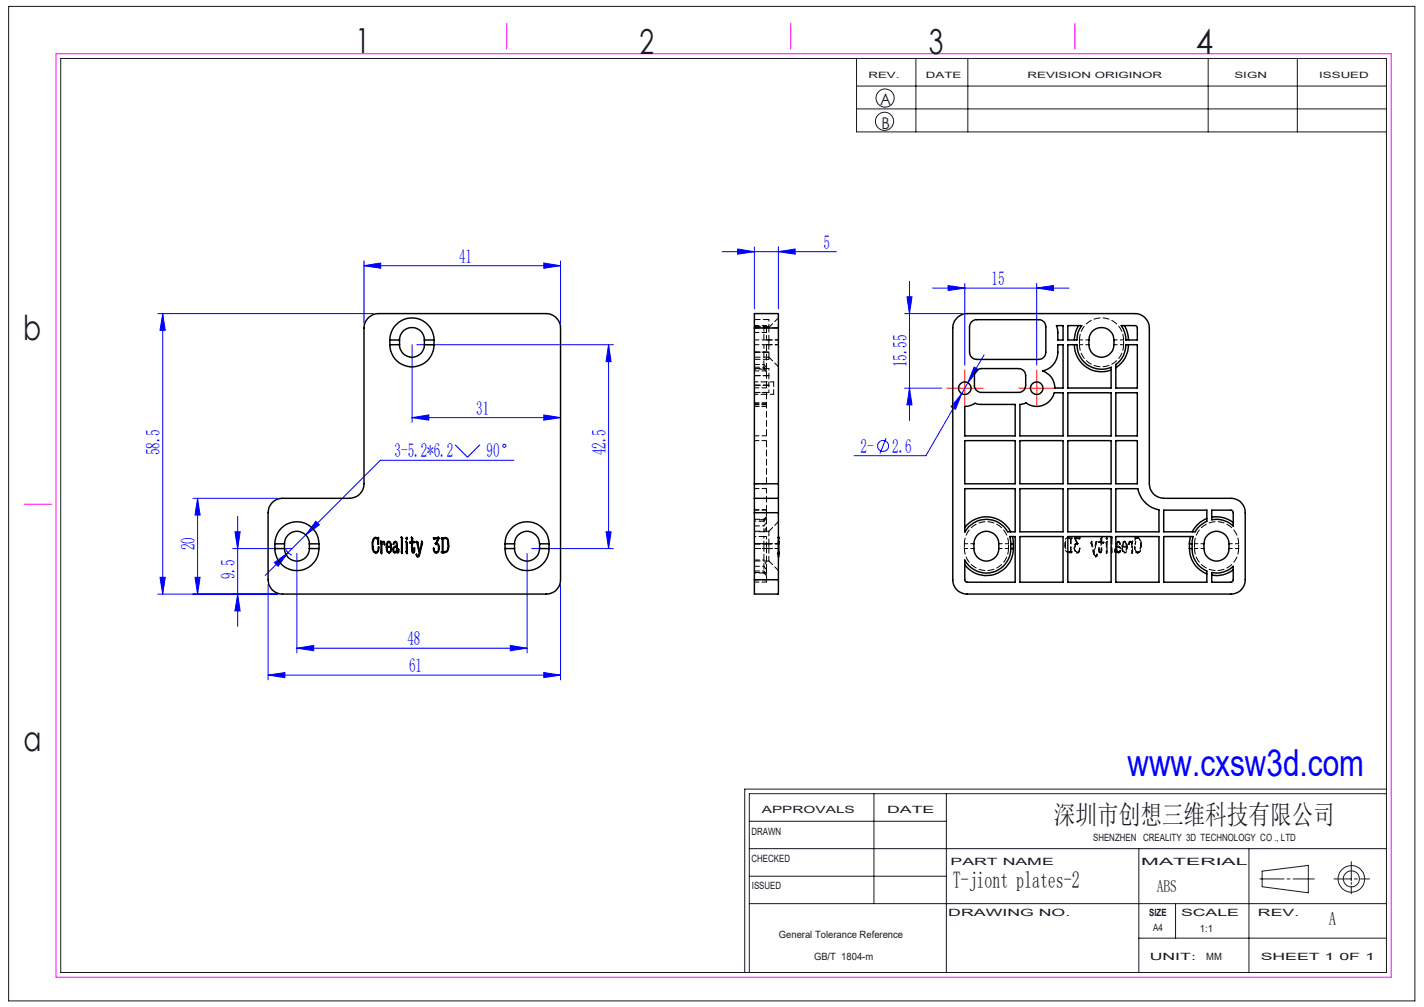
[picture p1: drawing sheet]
<svg xmlns="http://www.w3.org/2000/svg" width="297mm" height="210mm" viewBox="0 0 297 210" stroke-linecap="round" stroke-linejoin="round" font-family="sans-serif">
<g fill="none" stroke="#191924" stroke-width=".21">
<path d="M1.8 1.3h293.3v207.4h-293.3zM12.7 12.2h276.5v190.6h-276.5zM178.6 12.2v15.3h110.6M178.6 17.9h110.6M191 12.2v15.3M201.9 12.2v15.3M252 12.2v15.3M270.6 12.2v15.3M178.6 22.7h110.6M156.3 177h132.9M156.3 171.3h41.1M182.3 165.5v22.9"/>
<path d="M197.4 165.5v37.3M237.5 177v25.8M260.5 177v25.8M281.8 179.7v4M289.2 165.5h-132.9v37.3M289.2 164.6h-133.9v38.2M156.3 188.4h132.9M156.3 182.7h41.1M237.5 195.6h51.7M245.2 188.4v7.2M262.8 183.3h5M263.2 181.7l9.7-1.2v5.7l-9.7-1.3z"/>
<path d="M268.4 183.3h.7M269.7 183.3h4.4M278.2 183.3h3.6M281.8 184v.4M281.8 184.8v1.6M282.5 183.3h.6M283.7 183.3h1.9"/>
<circle cx="184.5" cy="25.3" r="1.9"/>
<circle cx="184.6" cy="20.4" r="1.89"/>
<circle cx="281.9" cy="183.3" r="1.68"/>
<circle cx="281.9" cy="183.3" r="2.77"/>
</g>
<path d="M11.7 11.2h278.5v192.6h-278.5zM105.7 4.9v5.3M164.9 4.9v5.3M224.2 4.9v5.3M5 105.2h5.8" fill="none" stroke="#f0f" stroke-width=".21"/>
<g fill="none" stroke="#00f" stroke-width=".21">
<path d="M75.9 55.4l3.5-.6v1.1zM75.9 54.4v13M75.9 55.4h41M113.4 54.8l3.5 .6-3.5 .5zM116.9 54.4v13M150.6 52.5h23.8M153.8 51.9l3.5 .6-3.5 .5zM157.3 51.5v12.9M162.3 52.5l3.5-.6v1.1zM162.3 51.5v12.9M189.7 58.7v29M197.7 59.5l3.5 .6-3.5 .5z"/>
<path d="M201.2 59.1v17.1M216.2 59.1v17.1M32.9 65.4h45M33.9 65.4v58.5M33.9 65.4l.6 3.5h-1.1zM85.9 71.9v16.2M86.9 71.9h41M126.9 71.9l.6 3.5h-1.1zM126.9 71.9v42.5M188.7 65.4h12M189.2 61.9h1l-.5 3.5zM194.5 60.1h28.5"/>
<path d="M201.9 79.8l-1.3 2.3M203.2 76.5l.9 .6-2.2 2.7zM205.2 74l-3.3 5.8M216.2 60.1l3.5-.6v1.1zM85.9 87.1l3.5-.6v1.1zM85.9 87.1h31M94.9 92.7l2.6 2.6 2.6-2.6M107.2 96h-27.9l-24 24M113.4 86.5l3.5 .6-3.5 .5zM184.8 91.4l-1.3 3.2M188.7 81h7.7M189.7 81l.5 3.4h-1z"/>
<path d="M200.6 82.1l-1.3 3.3-.9-.6zM200.6 82.1l-7.5 12.9h-15M40.2 103.9h17.7M41.2 103.9v20M41.2 103.9l.5 3.5h-1zM48.5 114.4h12.4M49 110.9h1.1l-.5 3.5zM49.6 107.7v22.9M57.2 117.3l2.9-2.1-2.1 2.9zM59.5 114.3a2.4 2.4 0 0 0 1.4 1.5M61.9 115.4v20.8M65.9 108.7l.7 .8-2.9 2.1z"/>
<path d="M109.9 115.4v20.8M110.9 114.4h17M126.4 110.9h1.1l-.6 3.5zM32.9 123.9h25M33.4 120.4h1.1l-.6 3.5zM40.7 120.4h1l-.5 3.5zM49.6 123.9l.5 3.5h-1.1zM55.9 121.9v19.9M61.9 135.2l3.5-.6v1.1zM61.9 135.2h48M106.4 134.6l3.5 .6-3.5 .5zM116.9 121.9v19.9"/>
<path d="M55.9 140.8l3.5-.5v1zM55.9 140.8h61M113.4 140.3l3.5 .5-3.5 .5z"/>
<circle cx="105.2" cy="93" r=".33"/>
<circle cx="184.2" cy="93" r="1.15"/>
</g>
<path d="M201.2 78.4v-1.3M216.2 78.4v-1.3M198.7 80.9h-1.3M201.2 83.4v1.3M203.7 80.9h1.3M213.7 80.9h-1.3M216.2 83.4v1.3M218.7 80.9h1.3" fill="none" stroke="#f00" stroke-width=".21" stroke-dasharray="30.5 1.3 1.3 1.3"/>
<path d="M201.2 78.4v5.1M216.2 78.4v5.1M198.7 81h5M213.7 81h5" fill="none" stroke="#f00" stroke-width=".21"/>
<g fill="#00f">
<path d="M55.9 140.8l3.5-.5v1zM113.4 140.3l3.5 .5-3.5 .5zM61.9 135.2l3.5-.6v1.1zM106.4 134.6l3.5 .6-3.5 .5zM75.9 55.4l3.5-.6v1.1zM113.4 54.8l3.5 .6-3.5 .5zM85.9 87.1l3.5-.6v1.1zM113.4 86.5l3.5 .6-3.5 .5zM57.2 117.3l.8 .8 2.1-2.9zM65.9 108.7l-2.2 2.9 2.9-2.1zM197.7 59.5l3.5 .6-3.5 .5zM216.2 60.1l3.5-.6v1.1zM203.2 76.5l-1.3 3.3 2.2-2.7zM200.6 82.1l-2.2 2.7 .9 .6z"/>
<path d="M162.3 52.5l3.5-.6v1.1zM153.8 51.9l3.5 .6-3.5 .5z"/>
<path d="M40.7 120.4h1l-.5 3.5zM41.2 103.9l.5 3.5h-1zM33.4 120.4h1.1l-.6 3.5zM33.9 65.4l.6 3.5h-1.1zM189.7 81l.5 3.4h-1zM189.2 61.9h1l-.5 3.5z"/>
<path d="M49 110.9h1.1l-.5 3.5zM49.6 123.9l.5 3.5h-1.1zM126.9 71.9l.6 3.5h-1.1zM126.4 110.9h1.1l-.6 3.5z"/>
</g>
<g fill="none" stroke="#000" stroke-width=".3">
<path d="M77 66.1a2.81 2.81 0 0 1 1.9-.7h35a2.99 2.99 0 0 1 3 3v52.5a2.99 2.99 0 0 1-3 3h-55a2.98 2.98 0 0 1-3-3v-14a2.99 2.99 0 0 1 3-3h14a2.99 2.99 0 0 0 3-3v-32.5a2.89 2.89 0 0 1 1.1-2.3zM81.3 71.9a4.6 4.6 0 0 0 4.6 4.6 4.6 4.6 0 0 0 4.6-4.6M81.3 70.9a4.6 4.6 0 0 1 4.6-4.6 4.6 4.6 0 0 1 4.6 4.6M81.3 70.9v1M81.3 70.9h2M81.3 71.9h2M83.3 70.9a2.59 2.59 0 0 1 2.6-2.6 2.59 2.59 0 0 1 2.6 2.6M83.3 71.9a2.59 2.59 0 0 0 2.6 2.6 2.59 2.59 0 0 0 2.6-2.6M83.3 70.9v1M88.5 70.9v1M88.5 70.9h2M88.5 71.9h2"/>
<path d="M90.5 70.9v1M157.3 68.4v-3h5v3M157.3 68.4v32.5M157.3 68.4h5M162.3 68.4v32.5M199.8 66.1a2.99 2.99 0 0 1 1.9-.7h35a2.99 2.99 0 0 1 3 3v32.5a3 3 0 0 0 3 3h14a2.92 2.92 0 0 1 3 3v14a2.99 2.99 0 0 1-3 3h-55a2.92 2.92 0 0 1-3-3v-52.5a2.99 2.99 0 0 1 1.1-2.3zM202.7 67.1l.7-.4h13.2a1.45 1.45 0 0 1 1.5 1.4v5.3a1.51 1.51 0 0 1-1.5 1.6h-12.9a1.57 1.57 0 0 1-1.5-1.6v-5.3zM203.7 77.3l.5-.3 .5-.1h7.7a1.45 1.45 0 0 1 1.5 1.4v2.1a1.45 1.45 0 0 1-1.5 1.4h-7.7a1.45 1.45 0 0 1-1.5-1.4v-2.3zM220.3 67.9h1.4v3h-1.1v-2.1zM220.6 71.9h1.1v9h-1.7a3.8 3.8 0 0 0-2.5-3.5 4 4 0 0 0 3.1-4zM222.7 67.9h2.9a4.9 4.9 0 0 0-1 3h-1.9zM222.7 71.9h1.9a5.1 5.1 0 0 0 7.1 4.7v4.3h-9z"/>
<path d="M224.1 71.9a5.7 5.7 0 0 0 7.6 5.3M225 67.9a5.3 5.3 0 0 0-.9 3M227.8 69.1a2.62 2.62 0 0 1 2.9-.6 2.62 2.62 0 0 1 1.6 2.4 2.79 2.79 0 0 1-3.3 3.5 2.86 2.86 0 0 1-1.9-3.5 2.65 2.65 0 0 1 .7-1.8zM233.9 67.9h2.9l.4 .4v2.6h-2.4a5.2 5.2 0 0 0-.9-3zM234.5 67.9a6.2 6.2 0 0 1 .9 3M234.8 71.9h2.4v9h-4.5v-4.9a4.9 4.9 0 0 0 2.1-4.1zM235.4 71.9a5.6 5.6 0 0 1-2.7 4.8M201.2 84.8a3.9 3.9 0 0 0 2.1-.7l1.1 .2h7.3v6.6h-10.5zM201.2 91.9h10.5v9h-10.5zM212.7 84.3l1.3-.3a3.8 3.8 0 0 0 5.9-2.1h1.8v9h-9zM212.7 91.9h9v9h-9zM222.7 91.9h9v9h-9z"/>
<path d="M222.7 81.9h9v9h-9zM232.7 91.9h4.5v9h-4.5zM232.7 81.9h4.5v9h-4.5zM57.3 114.4a4.6 4.6 0 0 0 4.6 4.6 4.6 4.6 0 0 0 4.6-4.6M57.3 113.4a4.6 4.6 0 0 1 4.6-4.6 4.6 4.6 0 0 1 4.6 4.6M57.3 113.4v1M57.3 113.4h2M57.3 114.4h2M59.3 114.4a2.59 2.59 0 0 0 2.6 2.6 2.59 2.59 0 0 0 2.6-2.6M59.3 113.4a2.59 2.59 0 0 1 2.6-2.6 2.59 2.59 0 0 1 2.6 2.6M59.3 113.4v1M64.5 113.4h2"/>
<path d="M64.5 114.4h2M64.5 113.4v1M66.5 113.4v1M78 112.2l.4-.1 .4 .3 .2-.3v1.4l-.3-1.1-.1-.1h-.4a2.5 2.5 0 0 0 0 2.8 .69 .69 0 0 0 .7-.3 .69 .69 0 0 0 0-.7h.1a1.04 1.04 0 0 1-.6 1.2l-.3-.1a2.58 2.58 0 0 1-.1-3zM79.4 112.8l.2 .3 .4-.2 .2 .3v.4l-.2-.5-.3 .2-.1 2.2-.2-.5zM80.9 113.2l.2-.1 .2 .1 .2 .7h-.8zM80.9 113a.46 .46 0 0 1 .7 .4v.7h-.9l.1 .7 .2 .3h.3l.2-.2 .1-.5v.3a.51 .51 0 0 1-.4 .6l-.4-.1a2.34 2.34 0 0 1 .1-2.2zM82.2 114.3l.5-.2v.7l-.2 .3-.4-.2zM82.2 113h.4l.2 .2 .1 1.9 .2-.6v.7l-.2 .1-.1-.3-.3 .3a.7 .7 0 0 1-.5-.8 .7 .7 0 0 1 .7-.6l-.1-.8h-.3l-.3 .4zM83.7 112l.3 .3-.1 3.1-.2-.3zM84.7 112.9l.2 .3v2.3l-.2-.5zM84.8 112.1h.1l-.1 .4-.1-.2z"/>
<path d="M85.8 112.1l.3 .3-.1 .7 .4-.2 .1 .2-.5 .1v1.8l.1 .1 .3-.1 .1-.7v.7a.27 .27 0 0 1-.3 .3 .27 .27 0 0 1-.3-.2v-1.9l-.3 .1-.2-.1 .5-.1zM86.3 112.9h.1M86.9 112.9l.3 .2 .3 2 .5-2.2 .1 .3-.5 2.1a.61 .61 0 0 1-.5 .8l-.2-.1-.1-.4 .3 .3 .2-.1 .2-.4zM86.9 112.9v.1M90.4 112.2l1-.2 .2 .2-.5 1.1a1.12 1.12 0 0 1 .6 1 1.12 1.12 0 0 1-.7 1l-.4-.2-.1-.8a.54 .54 0 0 0 .1 .7 .54 .54 0 0 0 .7 0 1.26 1.26 0 0 0-.1-1.5l-.3 .1-.1-.3 .5-1-.8 .1zM90.8 113.3v.1M92 112.2h.3a.8 .8 0 0 1 1.2 .6l.1 1.1a1.14 1.14 0 0 1-1.5 1.3l-.1-.1h.3v-2.7zM92.4 112.4a.64 .64 0 0 1 .7-.1 .64 .64 0 0 1 .3 .8l.1 .8a.89 .89 0 0 1-.7 1.1l-.4 .1zM105.3 114.4a4.6 4.6 0 0 0 4.6 4.6 4.6 4.6 0 0 0 4.6-4.6M105.3 113.4a4.6 4.6 0 0 1 4.6-4.6 4.6 4.6 0 0 1 4.6 4.6M105.3 113.4v1M105.3 113.4h2"/>
<path d="M105.3 114.4h2M107.3 113.4a2.61 2.61 0 0 1 2.6-2.6 2.61 2.61 0 0 1 2.6 2.6M107.3 114.4a2.61 2.61 0 0 0 2.6 2.6 2.61 2.61 0 0 0 2.6-2.6M107.3 113.4v1M112.5 113.4h2M112.5 114.4h2M112.5 113.4v1M114.5 113.4v1M157.3 103.9v3M157.3 100.9v3M157.3 103.9h5M157.3 106.9h5"/>
<path d="M157.3 106.9v14M157.3 100.9h5M162.3 103.9v3M162.3 100.9v3M162.3 113.2h.1M162.3 115.6h.1M162.3 106.9v14M162.3 115.4h.1M162.3 112h.1M162.3 115.7h.1M162.4 113.2v2.1M162.4 115.4v.1"/>
<path d="M162.4 115.7v.4M162.4 115.1h.1M162.4 112.9h.1M162.4 113.3h.1M162.4 115.3h.1M162.4 112.2h.1M162.4 112.1v1.1M201.2 101.9h10.5v9h-1.5a5.1 5.1 0 0 0-9 0zM201.2 110a5.6 5.6 0 0 1 9.6 .9M203.8 111.6a2.6 2.6 0 0 1 2.9-.6 2.6 2.6 0 0 1 1.6 2.4 2.87 2.87 0 0 1-2.3 3.6 2.61 2.61 0 0 1-2.9-2.6 3.3 3.3 0 0 1 .7-2.8zM210.8 113.4l-.2-1.5h1.1v9.5h-10.2l-.3-.4v-4.2a5.1 5.1 0 0 0 5.8 2.5 5.1 5.1 0 0 0 3.8-4.9M210.8 113.4h.5"/>
<path d="M210.8 114.4h.5M210.8 113.4v1M211.2 111.9l.1 1.5M211.3 114.4a5.6 5.6 0 0 1-3.8 5.4 5.6 5.6 0 0 1-6.3-2M211.3 113.4v1M212.7 111.9h9v9.5h-9zM212.7 101.9h9v9h-9zM222.7 111.9h9v9.5h-9zM222.7 101.9h9v9h-9zM232.7 101.9h4.6a5.5 5.5 0 0 0 4.4 4.4v4.6h-9zM232.7 111.9h9v9.5h-9zM242.7 106.4h9v2.3a5.2 5.2 0 0 0-2.4 2.2h-6.6z"/>
<path d="M248.1 114.4a5.7 5.7 0 0 0 3.6 5.3M248.1 113.4h.5M248.1 114.4h.5M248.1 113.4v1M248.3 111.9l-.2 1.5M248.6 113.4l.2-1.5h-6.1v9.5h9v-2.3a5 5 0 0 1-3.1-4.7M248.6 113.4v1M251.7 108.1a6 6 0 0 0-3 2.8M251.8 111.6a2.6 2.6 0 0 1 2.9-.6 2.6 2.6 0 0 1 1.6 2.4 2.87 2.87 0 0 1-2.3 3.6 2.83 2.83 0 0 1-2.9-3.6 2.47 2.47 0 0 1 .7-1.8zM252.7 106.4h4.2l.3 .4v2.9a5.1 5.1 0 0 0-4.5-1.3zM252.7 119.4a5.1 5.1 0 0 0 4.5-1.3v2.9l-.3 .4h-4.2zM252.7 107.9a5.5 5.5 0 0 1 4.5 1.1"/>
<path d="M257.2 118.8a5.5 5.5 0 0 1-4.5 1.1M157.3 120.9v3h5v-3M157.3 120.9h5"/>
<circle cx="201.2" cy="81" r="1.3"/>
<circle cx="216.2" cy="81" r="1.31"/>
</g>
<g fill="none" stroke="#000" stroke-width=".21" stroke-dasharray="1.3 .6" stroke-dashoffset=".3">
<path d="M157.4 77.3h2.5M159.9 71.9h-2.5M159.9 67.9h-2.5M159.9 68.4h-2.5M159.9 70.9h-2.5M159.9 68.4v2.5M159.9 73.4h-2.5M159.9 69.3h-2.5M160.4 71.9v2.6M160.4 68.3v2.6M157.4 84h2.5M157.4 84.3h2.5"/>
<path d="M157.4 84.1h2.5M157.4 84.7h2.5M159.9 91.9h-2.5M159.9 80.9h-2.5M159.9 90.9h-2.5M159.9 81.9h-2.5M159.9 84.7h-2.5M161.4 82.2v-2.6M157.4 101.9h2.5M157.4 100.9h2.5M159.9 106.4h-2.5M159.9 106.9h-2.5"/>
<path d="M159.9 114.4v4.4M159.9 106.3h-2.5M159.9 101.9v4.4M160.4 110.8v2.6M160.4 114.4v2.6M223.3 112.4v2.6M223.4 115.1v-2.7M224.2 112.4l.3 .6M225 112.2l-.6-.1M232.5 115l.1 .3 .3-.2M232.9 114.7v-.6M236.1 113.1l-.3-.2-.3 .1"/>
<path d="M237.2 115.3l.5-.2 .2-.4 .1-1.6M159.9 121.4h-2.5M159.9 120.9h-2.5"/>
</g>
<g fill="none" stroke="#000" stroke-width=".21" stroke-dasharray="1.3 .6" stroke-dashoffset=".6">
<path d="M160.4 70.9h2M162.4 71.9h-2M225.1 71.9h2M227.1 70.9h-2M232.3 70.9h2M234.3 71.9h-2M160.4 80.3v-2M159.3 110.9v-1.2M159.9 117.8l-.6-1M160.4 113.4h2M160.4 114.4h2M162.4 113.4h-2"/>
<path d="M162.4 114.4h-2M203.1 113.4h-2M203.1 114.4h-2M210.3 114.4h-2M210.3 113.4h-2M224.6 113.3l-.3 .1-.2 .2-.1 .7M224.6 115.3a.59 .59 0 0 0 .6-.8M232.9 114.1h.4a.58 .58 0 0 1 .2 .8M234.1 114.4v.2a.52 .52 0 0 0 .4 .7M235 114.1l-.2 .9-.3 .1M236 113.6v1.2M236.2 114.6v-1.2"/>
<path d="M237.3 112.2l.2 .1 .3 .4 .1 1.2M251.1 113.4h-2M251.1 114.4h-2M258.3 114.4h-2M258.3 113.4h-2"/>
</g>
<g fill="none" stroke="#000" stroke-width=".21" stroke-dasharray="1.3 .6" stroke-dashoffset="1">
<path d="M157.4 77h1.9M159.3 76h-1.9M159.3 76.6h-1.9M157.4 108.4h1.9M157.4 108.7h1.9M157.4 110.9h1.9M157.4 111.9h1.9M157.4 113.4h1.9M157.4 119.5h1.9M159.3 118.1h-1.9M159.3 119.4h-1.9M159.3 109.7h-1.9"/>
<path d="M159.3 119.1h-1.9M159.3 113.4h-1.9M159.3 114.4h-1.9M159.3 116.8h-1.9M159.3 108.3h-1.9M159.9 109v1.9M222.9 115a.59 .59 0 0 1-.6-.6l-.1-1M228.2 115.4l.4-2"/>
</g>
<g fill="none" stroke="#000" stroke-width=".21" stroke-dasharray="1.3 .6" stroke-dashoffset=".7">
<path d="M159.3 118.1v1.4M159.3 108.3v1.4M159.3 118.1v-3.7M222.2 113.4l.1-.9 .4-.2M224 114.3l.2 .6 .4 .4M224.7 115.1l-.3-.1-.2-.3v-.7M227.7 113.6l.3 1.4M228 115l.1 .3a.63 .63 0 0 0 .4 .8M229.6 113.2v1.5M229.8 114.7v-1.5M230.8 113.6v1.4M235.1 114l-.1-.6-.4-.5"/>
<path d="M236.7 112.1v1.3M236.8 113.4l.2-1 .3-.2M237.9 113.9l-.3 1.1-.3 .1M238 113.1l-.1-.3a.74 .74 0 0 0-.6-.8"/>
</g>
<g fill="none" stroke="#000" stroke-width=".21" stroke-dasharray="1.3 .6">
<path d="M157.4 68.4h5M159.3 76.6v.4M159.3 76.6v-.6M159.9 67.9v.5M159.9 70.9h.5M160.4 74.9v-.4M160.4 68.3v-.2M160.4 70.9h-.5M160.4 71.9h-.5M159.3 113.4h.6M159.3 114.4h.6M159.9 106.4v.5"/>
<path d="M159.9 110.9h-.6M159.9 111.9h-.6M159.9 106.3v.1M159.9 113.4h-.6M159.9 114.4h-.6M162.4 115.3h.1M162.4 115.1h.1M162.4 115.4h.1M162.4 113.1h.1M162.4 116.1h.1M162.4 115.9h.1M162.4 112.2h.1"/>
<path d="M162.4 115h.1M162.4 112h.1M162.4 113.6h.1M162.4 113.9h.1M162.4 114.3h.1M162.4 113.4h.1M162.4 113.4v-.2M162.4 112.3h.1M162.4 112.1h.1M162.4 112.4h.1M162.4 114.1h.1M162.4 114.6h.1"/>
<path d="M162.4 112.9h.1M162.4 113h.1M162.4 112.8h.1M162.4 113.3h.1M162.4 114.8h.1M162.4 114h.1M162.4 114.5h.1M162.4 114.4h.1M162.4 113.5h.1M162.4 114.9h.1M162.4 114.7h.1M162.4 113.7h.1"/>
<path d="M162.4 112.6h.1M162.4 112.7h.1M162.4 115.2h.1M162.4 113.2h.1M162.4 114.2h.1M162.4 115.6h.1M162.4 115.9v-.1M162.4 113.8h.1M222.7 112.3h.5M223 115.2h.2M223 112.1h-.2M223.1 115h-.2"/>
<path d="M223.2 112.3l.1 .1M223.2 112.2l-.2-.1M223.2 115.2l.2 .1M223.3 115h-.2M223.3 112.2h-.1M223.4 115.3l.1-.1M223.4 112.2h-.1M223.4 112.4h.1M223.5 112.4l.1-.1M223.5 112.2h-.1M223.5 115.2l.1-.1M223.6 115.1h-.2"/>
<path d="M223.6 112.3v-.1M223.6 115.1h.1M223.6 112.2h-.1M224.1 112.2v.1M224.1 112.3l.1 .1M224.2 112.1l-.1 .1M224.3 112l-.1 .1M224.3 112.1v-.1M224.3 112.3h.5M224.4 112.1h-.1M224.5 113l.1 .3M224.5 112.7l-.2-.4"/>
<path d="M224.6 113.4h.1M224.7 113.4v.1M224.7 113.5h.1M224.7 113.3l-.2-.6M224.8 113.5v-.1M224.8 112.3h.1M224.8 113.3h-.1M224.8 113.4l.1-.1M224.9 113.3h-.1M224.9 112.3l.2 .1M225.1 112.4h.1M225.1 112.4l.2-.2"/>
<path d="M225.1 112.2h-.1M225.2 114.5v-.2M225.2 114.3h.1M225.3 112.2h-.2M227.5 113.2l.2 .4M227.7 112.9l-.2 .3M227.7 113v-.1M227.7 112.9h.1M227.8 113.4l-.1-.4M228.3 115.6l-.1-.2M228.5 113.1v.4M228.5 116.1h.2l.1-.4"/>
<path d="M228.6 113.4l.2-.4M228.8 113v-.1M228.8 112.9l-.3 .2M228.8 112.9h.1M228.8 115.7v-.1M228.8 115.6h.1M229.2 113v.1M229.2 113.1h.1M229.2 114.2v.3M229.3 113.1l.3 .1M229.3 114.2h-.1M229.3 114.5v-.3"/>
<path d="M229.3 112.9l-.1 .1M229.3 112.9h.1M229.4 115.1l-.1-.6M229.5 113l-.2-.1M229.6 113.2h.1M229.6 113h-.1M229.6 112.3v.6M229.6 113h.1M229.6 114.7v.3l-.2 .1M229.6 112.9v.1M229.8 112.7v-.6M229.8 113.1v-.4"/>
<path d="M229.8 113.2l.3 .1M229.8 112l-.2 .3M229.8 112.1h.1M229.9 112.1l-.1-.1M229.9 113.1h-.1M230.1 113.1h-.2M230.1 113.3l.1-.2M230.1 113.1h.1M230.2 113.1h-.1M230.7 113.1l.1 .5M230.7 112.2l.1 .2M230.8 115.2v.2"/>
<path d="M230.8 115v.2M230.8 115.4l.1-.1M230.8 112.4l.1-.1M230.9 115.3v-.2M230.9 113.5v-.5M230.9 115.1l.1-.1M230.9 112.9l-.2 .2M230.9 112.3l-.1-.3-.1 .2M230.9 113l.1-.1M231 115l-.1-.6M231 112.9h-.1M231.8 114.8v.3"/>
<path d="M231.8 115.1v.3M231.8 115.4l.1-.1M231.9 115.3h.1M231.9 115.3v-.2M231.9 112.6v-.5M231.9 112l-.2 .3M231.9 115.1v-.6M231.9 112.1l.1-.1M232 112h-.1M232.5 114.7v.3M232.5 114.5v.2M232.6 114.5h-.1"/>
<path d="M232.6 114.8v-.3M232.7 115.1l-.1-.3M232.8 114.7l-.1 .4M232.9 115.1v-.1M232.9 115l.4 .3M232.9 113.9v-.3M233 114.8l-.1-.1M233 113.9h-.1M233.3 113.1l.3 .3M233.3 115.1l-.3-.3M233.5 114.9l-.2 .2M233.6 113.4v.1"/>
<path d="M233.6 113.5h.1M234.1 114.4h.1M234.1 114.5v-.1M234.9 113.9h.1M235.4 113.4v.2M235.4 113.6h.1M235.5 113.6l.1-.4 .2-.1M235.5 113l-.1 .4M235.8 113.1l.2 .5M236 114.8l.1 .5M236.1 115.3v.1M236.1 115.4h.1"/>
<path d="M236.1 115.4l.1-.1M236.2 115.3v-.2M236.2 113.3v-.3M236.2 113.4v-.1M236.2 112.8l-.1 .3M236.2 115.1v-.5M236.2 113v-.1M236.2 112.9v-.1M236.7 113.4h.1M236.7 114.1h.1M236.8 114.3l-.1-.2M236.8 112.1h-.1"/>
<path d="M236.8 112.4v-.3M236.9 112.3l-.1 .1M237.3 112l-.4 .3M159.9 120.9v.5M162.4 120.9h-5"/>
</g>
<g fill="none" stroke="#000" stroke-width=".21" stroke-dasharray="1.3 .6" stroke-dashoffset=".4">
<path d="M159.3 76l.6 .7M159.3 76.6l.6 .6M159.3 77l.6 .5M159.3 119.4l.6 .5M159.3 119.1l.6 .6M159.3 119.5l.6 .5M159.9 118.8l-.6-.7M159.9 107.8l-.6 .6M159.9 109l-.6 .7M159.9 108.1l-.6 .6M159.9 107.8l-.6 .5M224.2 114l.1-.3 .3-.3"/>
<path d="M229.2 114.5v.6l.3 .2M229.5 115.3l.2-.2 .1-.4M230.9 114.4v-.9M232.9 113.6l.1-.4 .3-.1M233.6 113.5l-.1-.5-.3-.1M234.1 114.1h.9M234.5 115.1l-.3-.2-.1-.4M235 113.9h-.8"/>
</g>
<g fill="none" stroke="#000" stroke-width=".21" stroke-dasharray="1.3 .6" stroke-dashoffset=".5">
<path d="M159.3 71.9v4.1M160.4 70.9v1M161.4 79.6h-4M225.1 70.9v1M234.3 71.9v-1M157.4 82.2h4M159.3 114.4v-1M159.9 118.8v2.1M159.9 106.9v2.1M159.9 113.4v1M159.9 110l-.5 .9M160.4 113.4v1"/>
<path d="M201.1 113.4v1M210.3 114.4v-1M222.8 112.1a.63 .63 0 0 0-.7 .7v1M225.2 114.3l-.2 .6-.3 .2M228.8 115.6l-.3 .3-.2-.3M231.8 112.7v2.1M232.8 113.7v1M233.2 112.9l-.3 .3-.1 .5M233.3 115.3l.3-.2 .1-.7M233.7 114.4a.6 .6 0 0 0-.7-.5M234.2 113.9v-.5l.4-.3M234.6 113.1l.3 .3v.5"/>
<path d="M237.3 115.1l-.4-.1-.1-.7M249.1 113.4v1M258.3 114.4v-1"/>
</g>
<g fill="none" stroke="#000" stroke-width=".21" stroke-dasharray="1.3 .6" stroke-dashoffset=".1">
<path d="M157.4 74.5h3M159.3 67.9v3M160.4 66.6h-3M160.4 68.1h-3M160.4 74.9h-3M160.4 73.4h-3M160.4 78.3h-3M160.4 76.8h-3M160.4 68.3h-3M225.1 71.9a4.6 4.6 0 0 0 4.6 4.6 4.6 4.6 0 0 0 4.6-4.6M234.3 70.9a4.6 4.6 0 0 0-4.6-4.6 4.6 4.6 0 0 0-4.6 4.6M160.4 81.8h-3"/>
<path d="M160.4 80.3h-3M157.4 113.4h3M157.4 117h3M160.4 114.4h-3M160.4 113.4h-3M160.4 110.8h-3M201.1 114.4a4.6 4.6 0 0 0 4.6 4.6 4.6 4.6 0 0 0 4.6-4.6M210.3 113.4a4.6 4.6 0 0 0-4.6-4.6 4.6 4.6 0 0 0-4.6 4.6M249.1 114.4a4.6 4.6 0 0 0 4.6 4.6 4.6 4.6 0 0 0 4.6-4.6M258.3 113.4a4.6 4.6 0 0 0-4.6-4.6 4.6 4.6 0 0 0-4.6 4.6"/>
</g>
<path d="M160.4 68.1v-1.5M160.4 78.3v-1.5M160.4 81.8v-1.5M159.3 113.4v-1.5M159.9 111.9v1.5M228.2 115.1l-.4-1.7M228.5 113.5l-.3 1.6M234.5 115.3l.5-.3 .1-1M234.6 112.9a1.02 1.02 0 0 0-.6 1.2h.1M236.7 114.1a1.04 1.04 0 0 0 .5 1.2" fill="none" stroke="#000" stroke-width=".21" stroke-dasharray="1.3 .6" stroke-dashoffset=".8"/>
<path d="M159.9 71.9v9M159.9 81.9v9M159.9 91.9v9" fill="none" stroke="#000" stroke-width=".21" stroke-dasharray="1.3 .6" stroke-dashoffset="-.1"/>
<path d="M160.4 74.5l2 2M162.4 66.3l-2 2M160.4 117l2 2M162.4 108.8l-2 2" fill="none" stroke="#000" stroke-width=".21" stroke-dasharray="1.3 .6" stroke-dashoffset=".2"/>
<path d="M222.1 113.8a1.01 1.01 0 0 0 .9 1.4M231.9 114.5v-1.9" fill="none" stroke="#000" stroke-width=".21" stroke-dasharray="1.3 .6" stroke-dashoffset=".9"/>
<text font-size="7.8" fill="#00f" x="235.2" y="161.8">www.cxsw3d.com</text>
<g font-size="7.2" fill="#191924">
<text x="74.1" y="11">1</text>
<text x="133.4" y="11.2">2</text>
<text x="193.7" y="11.3">3</text>
<text x="249.4" y="11.3">4</text>
<text x="4.8" y="70.9">b</text>
<text x="4.9" y="156.5">a</text>
</g>
<text font-size="5.6" fill="#191924" x="219.8" y="171.8">深圳市创想三维科技有限公司</text>
<text font-size="4.9" fill="#191924" x="198.7" y="185.1">T-jiont plates-2</text>
<g font-size="4.1" fill="#00f">
<text x="171.7" y="51.9">5</text>
<text x="95.7" y="54.8">41</text>
<text x="206.8" y="59.5">15</text>
<text x="189.1" y="76.6" transform="rotate(-90 189.1 76.6)">15.55</text>
<text x="99.3" y="86.5">31</text>
<text x="33.4" y="94.9" transform="rotate(-90 33.4 94.9)">58.5</text>
<text x="82.3" y="95.4">3-5.2*6.2</text>
<text x="101.5" y="95.4">90</text>
<text x="126.4" y="94.9" transform="rotate(-90 126.4 94.9)">42.5</text>
<text x="179.5" y="94.4">2-</text>
<text x="186.1" y="94.4">2.6</text>
<text x="40.6" y="114.8" transform="rotate(-90 40.6 114.8)">20</text>
<text x="49" y="120.8" transform="rotate(-90 49 120.8)">9.5</text>
<text x="85" y="134.6">48</text>
<text x="85.3" y="140.2">61</text>
</g>
<text font-size="3.9" fill="#191924" x="277.2" y="193">A</text>
<text font-size="3.5" fill="#191924" x="241.3" y="186.1">ABS</text>
<g font-size="3.4" fill="#191924">
<text x="183.6" y="22">A</text>
<text x="183.8" y="27">B</text>
</g>
<g font-size="2.1" fill="#191924">
<text x="158.9" y="169.5">APPROVALS</text>
<text x="185" y="169.5">DATE</text>
<text x="156.7" y="174.2">DRAWN</text>
<text x="156.7" y="179.7">CHECKED</text>
<text x="228" y="175.4">SHENZHEN CREALITY 3D TECHNOLOGY CO ., LTD</text>
<text x="156.8" y="185.4">ISSUED</text>
<text x="198.2" y="180.4">PART NAME</text>
<text x="238" y="180.4">MATERIAL</text>
<text x="197.8" y="191">DRAWING NO.</text>
<text x="239.7" y="191">SIZE</text>
<text x="246.3" y="191">SCALE</text>
<text x="262.4" y="191">REV.</text>
<text x="162.4" y="195.6">General Tolerance Reference</text>
<text x="240.5" y="194.1">A4</text>
<text x="250.3" y="194.3">1:1</text>
<text x="169.8" y="200.2">GB/T 1804-m</text>
<text x="239.8" y="200.2">UNIT:</text>
<text x="251.6" y="200.2">MM</text>
<text x="262.9" y="200.2">SHEET 1 0F 1</text>
</g>
<g font-size="1.8" fill="#191924">
<text x="181.1" y="16.3">REV.</text>
<text x="193.1" y="16.3">DATE</text>
<text x="214.3" y="16.3">REVISION ORIGINOR</text>
<text x="257.5" y="16.3">SIGN</text>
<text x="275.1" y="16.3">ISSUED</text>
</g>
</svg>
